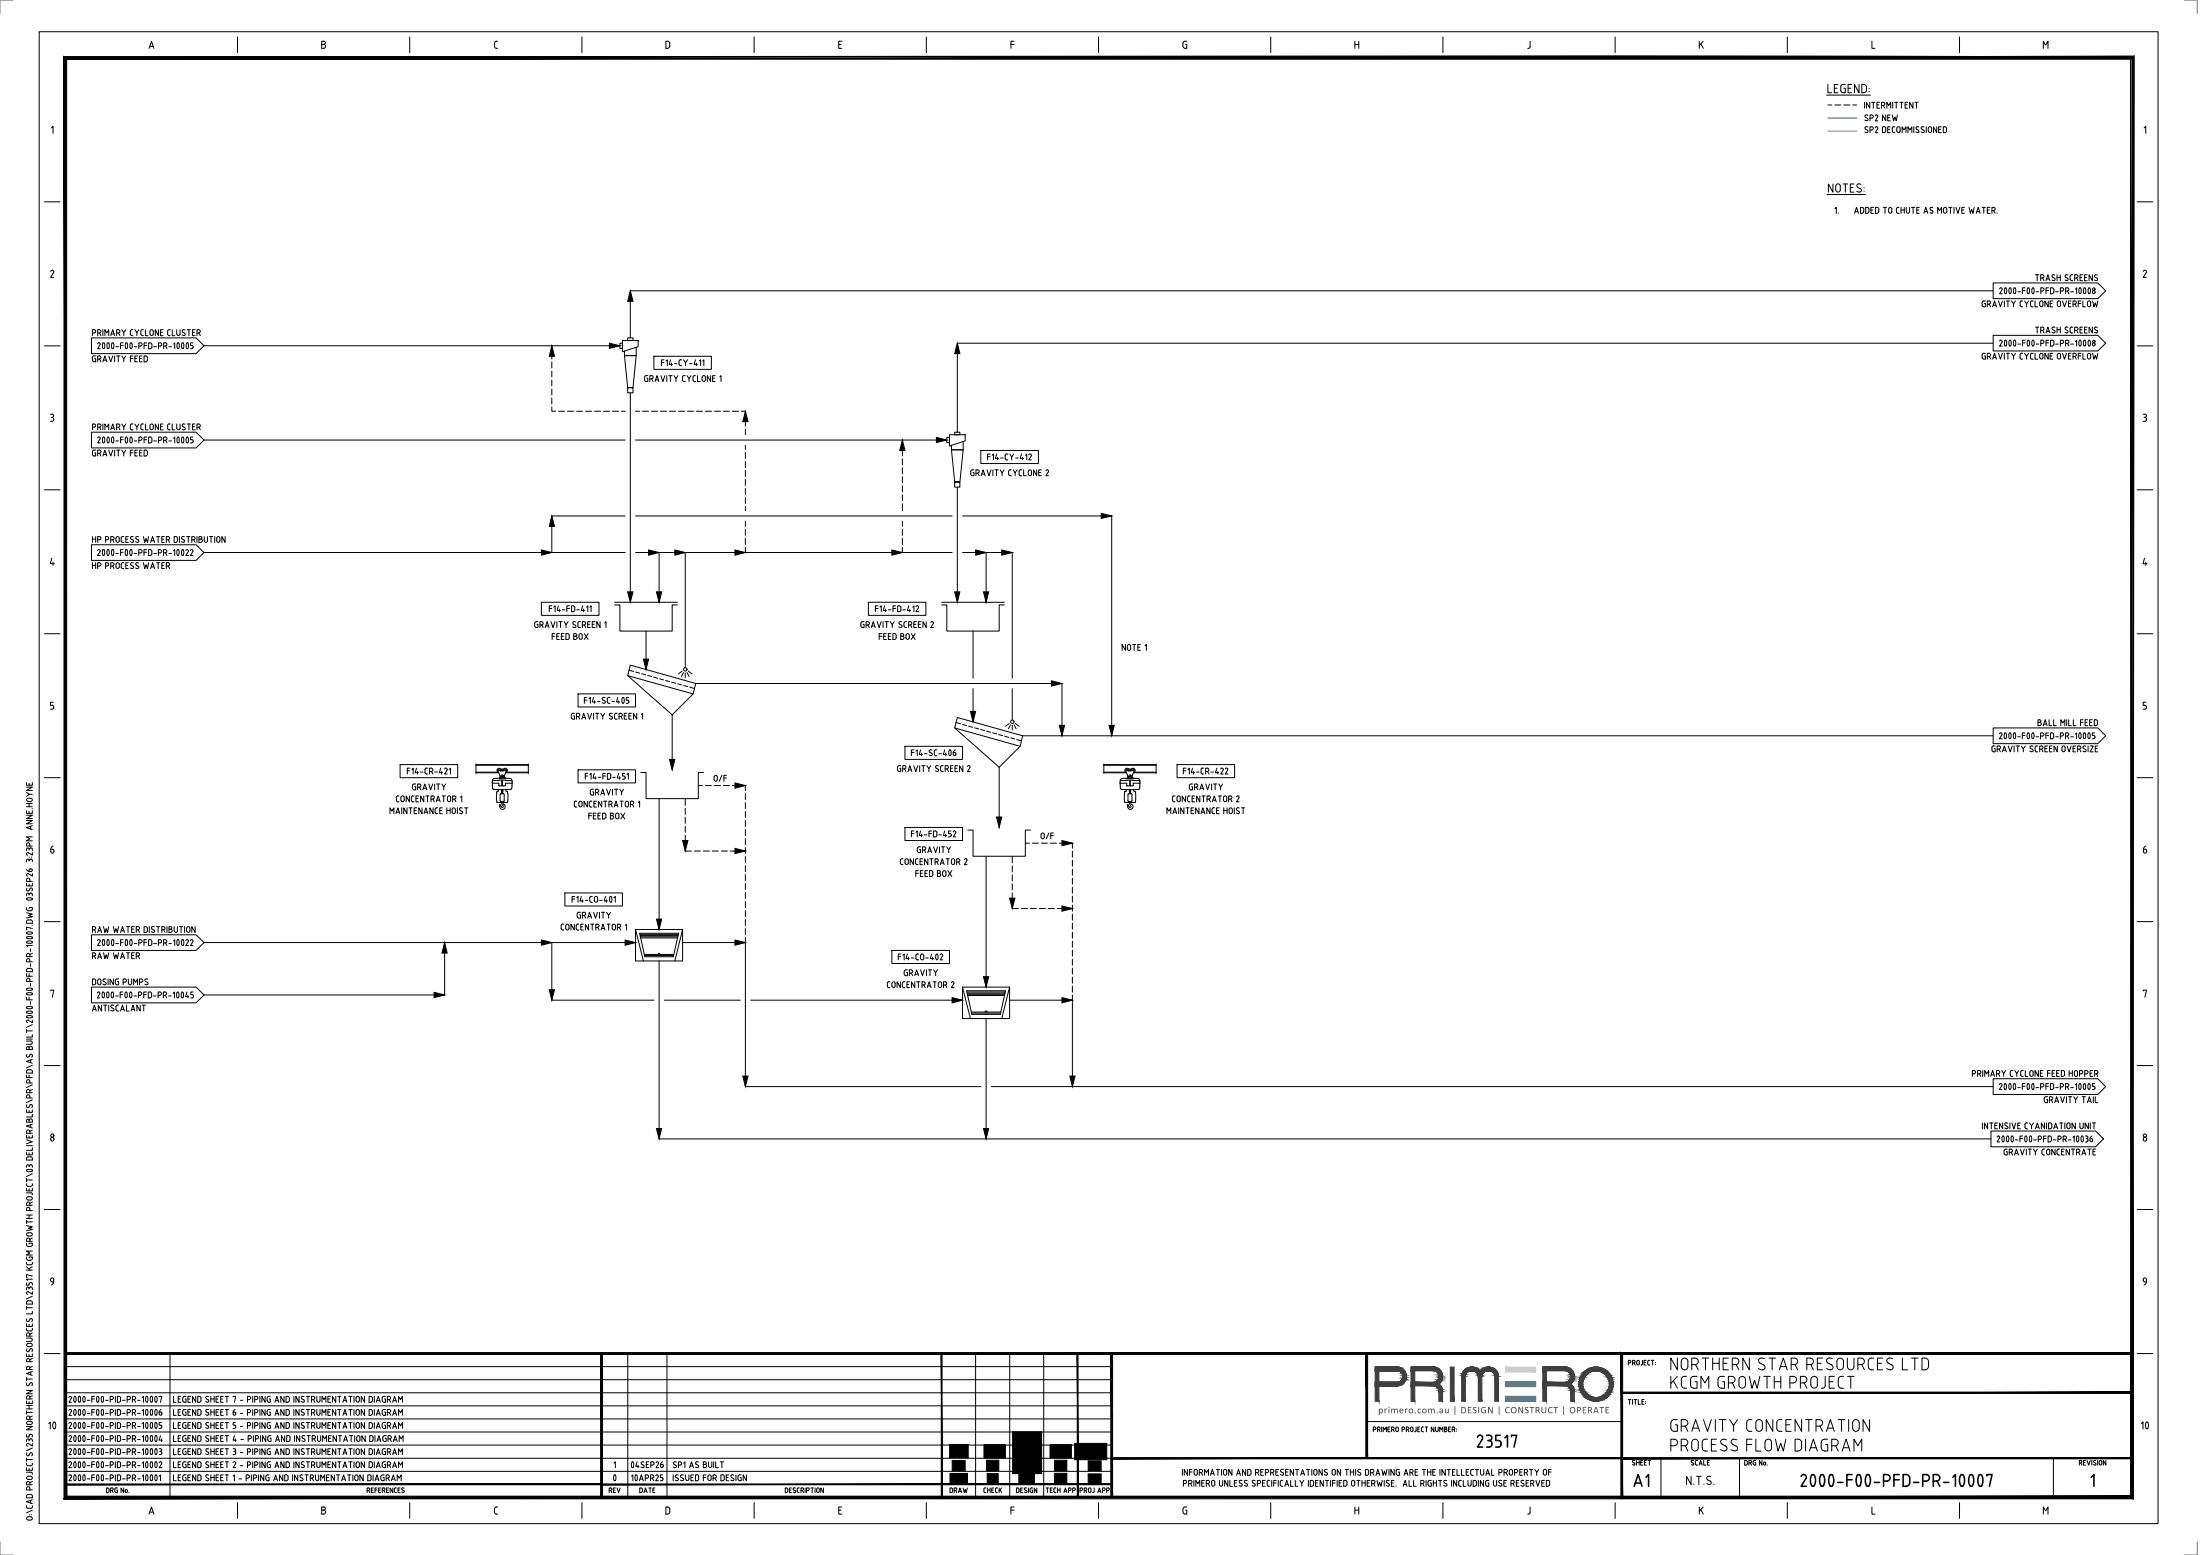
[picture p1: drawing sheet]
<svg xmlns="http://www.w3.org/2000/svg" width="841mm" height="594mm" viewBox="0 0 841 594" stroke-linecap="round" stroke-linejoin="round" font-family="sans-serif">
<g fill="none" stroke="#000" stroke-width=".38">
<path d="M15 12.1h810v570h-810zM698.5 74.3h14.6M762 111.1h-521v18M762 108.1h40l3 3-3 3h-40zM35 129.1h40l3 3-3 3h-40zM78 132.1h159M210.9 132.1v1.6M210.9 134.8v2.4M210.9 138.3v2.3M237 131.1h1v2h-1zM238 130.1h6v2.3l-6 2zM238.7 135.9h4.5l-1.2 12.2h-2.1h2.1v2h-2.1z"/>
<path d="M239.9 129.1h2.1v1h-2.1zM243.2 132.6v3.3h-4.5v-1.8M250 136.1h21.9v5h-21.9zM762 131.1h-396v34M762 128.1h40l3 3-3 3h-40zM210.9 141.7v2.3M210.9 145.2v2.3M210.9 148.6v2.3M210.9 152v2.4M210.9 155.5v1.6h1.5M213.5 157.1h2.4M217 157.1h2.3"/>
<path d="M220.4 157.1h2.3M223.9 157.1h2.2M227.3 157.1h2.3M230.7 157.1h2.3M234.1 157.1h2.4M237.6 157.1h1.5M241 150.1v80M243 157.1h1.5M245.6 157.1h2.3M249 157.1h2.4M252.5 157.1h2.3M255.9 157.1h2.3"/>
<path d="M259.4 157.1h2.3M262.8 157.1h2.3M266.2 157.1h2.4M269.7 157.1h2.3M273.1 157.1h2.3M276.6 157.1h2.2M280 157.1h2.3M283.4 157.1h1.5v2.2M35 165.1h40l3 3-3 3h-40zM78 168.1h161M243 168.1h118.9M284.9 160.5v2.2"/>
<path d="M284.9 163.9v2.2M284.9 170.1v1.6M284.9 172.9v2.2M284.9 176.3v2.3M284.9 179.7v2.3M345 168.1v2.6M345 171.8v2.4M345 175.3v2.3M345 178.7v2.3M361.9 167.1h1.1v2h-1.1zM363 166.1h6v2.3l-6 2zM363.7 171.8h4.5l-1.3 12.3h-1.9h1.9v2h-1.9z"/>
<path d="M365 165.1h1.9v1h-1.9zM368.2 168.7v3.1h-4.5v-1.6M374.9 172.1h22.1v5h-22.1zM239 197.1h-28.1v14M243 197.1h121M284.9 183.1v2.4M284.9 186.6v2.3M284.9 190v2.4M284.9 193.5v1.6M284.9 199.1v2M345 182.2v2.3M345 185.6v2.3"/>
<path d="M345 189v2.4M345 192.5v2.6M345 199.1v2M366 186.1v44M368 197.1h57v84M35 208.1h40l3 3-3 3h-40zM78 211.1h161M243 211.1h121M252 211.1v19M262 211.1v44M284.9 202.2v2.3M284.9 205.7v2.3"/>
<path d="M284.9 209.1v2M345 202.2v2.3M345 205.7v2.3M345 209.1v2M368 211.1h19v48M377 211.1v19M207 230.1h22v5h-22zM234.9 231.1h2.1v10h20v-10h2M234.9 230.1h24.1M332 230.1h21.9v5h-21.9zM360 231.1h1.9v10h20.1v-10h2M360 230.1h24"/>
<path d="M239.9 258.1l17.1 15M240.5 256l1.7 .6M243 256.8l1.6 .4M245.3 257.4l1.5 .4M247 241.1v14.7M247.6 258l1.5 .5M249.9 258.7l1.5 .4M252.2 259.3l1.5 .5M254.5 260l1.5 .4M260.8 256.4l-1.4 1.1M261.3 256.9l-.8 1.6M262 257.1v1.7"/>
<path d="M262.6 256.9l.8 1.6M263.1 256.4l1.4 1.1M372 241.1v18M221 265.1h22v5h-22zM256.8 260.6l1.5 .4M257 273.1v21M259.1 261.3l1.5 .4M261.4 261.9l1.5 .4M263.7 262.5l1.7 .5M266 261.1l-25-7-1.1 4 25.1 7M266 261.1l-1 4-8 8M266 261.1h140v20"/>
<path d="M365 278.1l17 15M365.5 276.1l1.7 .4M368 276.7l1.5 .5M370.3 277.4l1.6 .4M372 263.1v12.7M372.6 278.1l1.5 .4M374.9 278.7l1.5 .4M377.2 279.3l1.5 .5M379.5 280l1.5 .4M385.8 276.4l-1.4 1.1M386.3 276.9l-.8 1.5M387 263.1v12"/>
<path d="M387 277.1v1.8M387.6 276.9l.9 1.5M388.2 276.4l1.4 1.1M762 278.1h40l3 3-3 3h-40zM153 292.1h22v5h-22zM181.9 295h8.4M181.9 292.4h20.1M181.9 295.2h8.8M181.9 292.1h20.1M181.9 291.9v3.6M188.2 299.2h2.5v1M188.2 298.3v.9"/>
<path d="M188.2 299.2v1.1M188.3 298.2h-.1M190.7 298.1l-2.4 .1M190.8 293.8l2.5 .1 .3 .6M190.8 298l1 .1v2.1M190.8 298v.1M190.8 293.8l-.5 .6 1.2 2.3M191.1 297.2h1.7M191.1 297.2h.3M191.2 296.4l.3 .7M191.3 294.1h1.4v.4h-1.4zM191.5 297.2v.1"/>
<path d="M191.5 297.1v.1M191.5 293.8a.83 .83 0 0 0-1.4 .1 .83 .83 0 0 0 .5 1.2M192.1 298.1v2.1M192.2 298l3.4 .2a1 1 0 0 0-1.5-.9l-3.9 .1a1.26 1.26 0 0 0-1.9 .8M192.2 298v.1M192.4 297.2v.1M192.5 293.8a.83 .83 0 0 1 1.3 .1 .83 .83 0 0 1-.5 1.2M192.5 297.1l-.1 .1M192.5 297.2h.3M192.7 296.6l-1.2 .1M192.8 296.4l-.3 .7M192.9 297.3v.1"/>
<path d="M193.3 295.2h8.7M193.5 294.5l-.8 2.1M193.6 295h8.4M195.7 298.2h.1M195.7 298.3l.1 .3M195.8 298.6l-.1 .6M202 291.9v3.6M221 294.1h22v5h-22zM245 295.1h2v10h20v-10h1.9M345.9 285.1h22.1v5h-22.1zM381.8 280.6l1.5 .5M382 293.1v23"/>
<path d="M384.1 281.3l1.5 .4M386.4 281.9l1.5 .4M388.7 282.5l1.7 .6M390.9 281.1l-24.9-7-1 4 25 7M390.9 281.1l-.9 4-8 8M390.9 281.1h371.1M422 295h8.3M422 292.4h20M422 291.9v3.6M422 295.2h8.7M422 292.1h20M428.2 299.2h2.5v1"/>
<path d="M428.2 299.2v.3M428.2 299.5l.1 1.8M428.3 298.3l-.1 .9M428.7 297.5l5.4-.2a1.05 1.05 0 0 1 1.6 .9M428.7 297.5l-.5 .7 2.5-.1M430.6 294l2.5-.2 .4 .3-.8 2.6-1.5-.1-.8-2.1zM430.8 298l1 .1v2.1M430.8 298l-.1 .1M431 297.3v.1M431.1 297.2l1.8 .1M431.1 297.2h.4M431.2 296.4l.3 .7"/>
<path d="M431.3 294.1h1.3v.4h-1.3zM431.5 297.1v.1M431.5 297.2v.1M431.5 293.8a.83 .83 0 0 0-1.3 .1 .83 .83 0 0 0 .4 1.2M432.1 298.1v2.1M432.2 298l3.5 .2M432.2 298l-.1 .1M432.4 297.2v.1M432.5 293.8a.83 .83 0 0 1 1.3 .1 .83 .83 0 0 1-.5 1.2M432.8 296.4l-.3 .8h.3M432.9 297.2v.1M432.9 297.3v.1"/>
<path d="M433.3 295.2h8.7M433.6 295h8.4M435.7 298.2h.1M435.7 298.3l.1 .8M435.7 299.5l-.1 1.8M435.8 299.2h.1M435.8 299.5l-.1-.3h-2.5v1M442 291.9v3.6M450 292.1h22v5h-22zM188.2 300.3l.2 1M188.4 301.3l.5 .3M190 302.4l-.2 2.5 .2 1.7h1.7"/>
<path d="M190.5 301.7v.5l-.5 .2M190.8 300.1v.1M190.8 300.2h.9M191.2 303.6v2.2l.4 .5M191.4 303.2l1.1 .1 .2 .3M191.5 303.3l-.3 .3M191.6 306.4h.8M191.7 301.7v.2M191.7 302.4v.1M191.7 303v.2M191.8 302.5v.5M191.8 303.2h.1"/>
<path d="M191.8 301.8l.1 .3M191.8 306.4h.1M191.8 300.1l-.1 .1M191.9 301.7v1.5M191.9 302.1l-.1 .2M191.9 303h.2M191.9 302.3h.2M191.9 302.3h.1M191.9 302.5h.2M191.9 301.9h.2M192 301.7v1.5M192.1 302.3h.1"/>
<path d="M192.1 303.2h.1M192.1 303.2h-.2M192.1 302.1l.1 .2M192.2 300.1v.1M192.2 306.4h.1M192.2 306.5l.1 .5a1.12 1.12 0 0 1 .7 1.5 1.12 1.12 0 0 1-1.6 .5 1.12 1.12 0 0 1-.3-1.6l.5 .8a.4 .4 0 0 0 .6 .2 .4 .4 0 0 0 0-.6l-.4-1M192.2 302.4v.8M192.2 301.7l-.1 .4M192.2 300.2h.9M192.7 303.6v2.2l-.3 .5M193.2 300.2v-1h2.5l-.1 2.1M193.2 300.1l-.1 .1"/>
<path d="M193.4 301.7v.5l.4 .2M193.8 306.6l-2.1-.2v.4M193.9 302.4h.1M193.9 302.4l.2 .9M194 306.5l-.1 .1M194.1 305.6l-.2 .9M194.2 303.3v2.3M195.1 301.6h-6.2M195.6 301.3l-.5 .3M252 305.1v50M262 305.1v2.6M262 308.8v2.3"/>
<path d="M262 312.2v2.4M262 315.7v2.3M262 319.1v2.4M267 300.1h1.5M269.7 300.1h2.2M273.1 300.1h2.3M276.5 300.1h2.3M280 300.1h2.3M283.4 300.1h1.5v2M284.9 303.2v2.3M284.9 306.6v2.3M284.9 310.1v2.2"/>
<path d="M284.9 313.5v2.3M284.9 316.9v2.3M345.9 316.1h22.1v5h-22.1zM370 317.1h2v10h20v-10h2M428.3 301.3l.6 .3M429.8 305.6l.2 1h1.7M429.8 303.4v2.2M430 302.4l-.2 .9M430.5 301.7v.5l-.5 .2M430.7 300.1l.1 .1M430.8 300.2h1M431.2 303.6v2.5"/>
<path d="M431.3 306.1l.3 .2M431.6 306.4h.8M431.8 306.8l.4 1a.4 .4 0 0 1 0 .6 .4 .4 0 0 1-.6-.2l-.4-.8a1.05 1.05 0 0 0 .1 1.5 1.05 1.05 0 0 0 1.4-.1 1.05 1.05 0 0 0 0-1.5M431.8 302.4v.8M431.8 301.7l.1 .4M431.8 306.4h.1M431.8 300.1v.1M431.9 301.7v1.5M431.9 302.1l-.1 .2M431.9 303h.2M431.9 302.5h.1M431.9 301.9h.1"/>
<path d="M431.9 303h.1M432 302.3h.1M432.1 303.2h.1M432.1 303.2h-.2M432.1 301.7v1.5M432.1 302.3h-.2M432.1 302.1l.1 .2M432.1 300.1l.1 .1M432.2 300.2h.9M432.2 301.7v.2M432.2 302.4v.1M432.2 303v.2"/>
<path d="M432.2 306.4h.1M432.2 302.5v.5M432.2 301.8l-.1 .3M432.2 306.5l.5 .9M432.2 303.2h.1M432.5 303.2l-1 .1-.3 .3M432.5 303.3l.3 .3M432.7 303.6v2.2l-.3 .5M433.2 300.1l-.1 .1M433.4 301.7v.5l.6 .2M434 302.4l.1 3.2M434.2 305.6l-.2 1-2.3-.2v.4"/>
<path d="M435.1 301.6h-6.2M435.6 301.3l-.5 .3M262 322.6v2.5h2.3M265.4 325.1h2.4M268.9 325.1h2.3M272.3 325.1h2.3M275.8 325.1h2.2M279.2 325.1h2.3M282.6 325.1h2.3M284.9 320.4v2.3M284.9 323.8v2.3M284.9 327.3v2.2"/>
<path d="M284.9 330.7v2.3M284.9 334.1v2.3M284.9 337.5v2.4M377 327.1v50M387 327.1v2.6M387 330.8v2.3M387 334.2v2.4M387 337.7v2.3M392 322.1h1.5M394.7 322.1h2.3M398.1 322.1h2.3M401.5 322.1h2.4"/>
<path d="M405 322.1h2.3M408.4 322.1h1.6v2M410 325.2v2.3M410 328.6v2.3M410 332.1v2.3M410 335.5v2.3M410 338.9v2.4M35 357.1h40l3 3-3 3h-40zM215.9 341.1h22.1v5h-22.1zM243 355.1h17.9M243 355.1v12h17.9v-12M243 355.1l3 12"/>
<path d="M244.5 356.5h14.9l-2 9h-10.9zM244.6 357h14.7M244.7 357.4h14.5M244.8 357.9h14.3M244.9 358.3h14.1M260.9 355.1l-2.9 12M284.9 341v2.3M284.9 344.4v2.4M284.9 347.9v2.3M284.9 351.3v2.3M284.9 354.8v2.3M284.9 358.2v1.9"/>
<path d="M387 341.1v2.3M387 344.6v2.5h2.3M390.4 347.1h2.4M393.9 347.1h2.3M397.3 347.1h2.3M400.7 347.1h2.4M404.2 347.1h2.3M407.6 347.1h2.4M410 342.4v2.3M410 345.8v2.3M410 349.3v2.3M410 352.7v2.3"/>
<path d="M410 356.1v2.4M410 359.6v2.3M35 377.1h40l3 3-3 3h-40zM78 360.1h165M170 360.1v20h-92M210.9 360.1v22h39.1M246.3 364.6h11.3M246.4 365.1h11.1M251.5 364.6l.5-.5 .4 .5M252 367.1v68h509.1M260.9 360.1h24v55h90M341 363.1h22v5h-22z"/>
<path d="M368 377.1h18M368 377.1v12h18v-12M368 377.1l3 12M369.5 378.5h14.9l-2 9h-10.9zM369.6 379h14.7M369.7 379.4h14.5M369.8 379.9h14.3M386 377.1l-3.1 12M410 363v2.3M410 366.5v2.2M410 369.9v2.3M410 373.3v2.3"/>
<path d="M410 376.7v2.4M254 382.1h29M287 382.1h81M369.9 380.3h14.1M371.3 386.6h11.3M371.4 387.1h11.1M376.5 386.6l.5-.5 .4 .5M377 389.1v46M386 382.1h24v31M410 380.2v1.9M379 415.1h383M762 412.1h40l3 3-3 3h-40z"/>
<path d="M761.1 432.1h40l3 3-3 3h-40z"/>
<circle cx="262" cy="255.7" r=".66"/>
<circle cx="387" cy="275.8" r=".66"/>
<circle cx="190.8" cy="294.3" r=".15"/>
<circle cx="192" cy="296.4" r=".36"/>
<circle cx="193.1" cy="294.3" r=".15"/>
<circle cx="430.8" cy="294.3" r=".15"/>
<circle cx="432" cy="296.4" r=".36"/>
<circle cx="433.1" cy="294.3" r=".15"/>
</g>
<g fill="#000" stroke="#000" stroke-width=".38">
<path d="M241 111.1l1 4h-2.1zM210.9 132.1l1.1 4h-2zM233 131.1l4 1-4 1zM366 131.1l.9 4h-1.9zM284.9 157.1l1.1 4h-2zM345 168.1l.9 4h-1.9zM358 167.1l3.9 1-3.9 1zM210.9 197.1l1.1 4h-2zM421 196.1l4 1-4 1zM207 210.1l3.9 1-3.9 1zM247.9 210.1l4.1 1-4.1 1zM258 210.1l4 1-4 1z"/>
<path d="M281 210.1l3.9 1-3.9 1zM341 210.1l4 1-4 1zM373 210.1l4 1-4 1zM382.9 210.1l4.1 1-4.1 1zM239.9 226.1h2.1l-1 4zM251 226.1h1.9l-.9 4zM365 226.1h1.9l-.9 4zM376 226.1h2l-1 4zM246 251.8h1.9l-.9 4zM371 271.8h2l-1 4zM402 260.1l4 1-4 1zM255.9 290.1h2.1l-1 4z"/>
<path d="M405 277.1h2l-1 4zM424 277.1h2l-1 4zM281 299.1l3.9 1-3.9 1zM381 312.1h1.9l-.9 4zM260.9 321.1h2.1l-1 4zM281 324.1l3.9 1-3.9 1zM406 321.1l4 1-4 1zM251 351.1h1.9l-.9 4zM386 343.1h2l-1 4zM406 346.1l4 1-4 1zM170 360.1l.9 4h-1.9zM207 359.1l3.9 1-3.9 1z"/>
<path d="M239 359.1l4 1-4 1zM281 359.1l3.9 1-3.9 1zM376 373.1h2l-1 4zM165.9 379.1l4.1 1-4.1 1zM210 378.1h2l-1.1 4zM364 381.1l4 1-4 1zM406 381.1l4 1-4 1zM284 411.1h2l-1.1 4zM409 411.1h2l-1 4zM251 431.1h1.9l-.9 4zM376 431.1h2l-1 4z"/>
</g>
<g fill="#000">
<circle cx="191.1" cy="297.3" r=".19"/>
<circle cx="191.1" cy="297.2" r=".19"/>
<circle cx="192.8" cy="297.2" r=".19"/>
<circle cx="192.9" cy="297.3" r=".19"/>
<circle cx="431" cy="297.3" r=".19"/>
<circle cx="431.1" cy="297.2" r=".19"/>
<circle cx="432.8" cy="297.2" r=".19"/>
<circle cx="432.9" cy="297.3" r=".19"/>
</g>
<g fill="#3f3f3f" stroke="#3f3f3f" stroke-width=".38">
<path d="M568.5 522.3h1z"/>
<path d="M609.1 522.4h2.1z"/>
<path d="M608.1 535.1h4l-.9 .2z"/>
<path d="M525.7 522.3h9.2zM525.7 522.3h9.2z"/>
<path d="M525.7 522.3l9.8 .2zM525.7 522.3l9.8 .2z"/>
<path d="M525.7 522.5l10.4 .3-.6-.3zM525.7 522.5l10.4 .3h-10.4z"/>
<path d="M525.7 522.8l10.9 .4-.5-.4zM525.7 522.8l10.9 .4h-10.9z"/>
<path d="M525.7 523.2l11.3 .5-.4-.5zM525.7 523.2l11.3 .5h-11.3z"/>
<path d="M525.7 523.7h11.3zM525.7 523.7h11.3z"/>
<path d="M534.3 523.7h2.7zM534.3 523.7h2.7z"/>
<path d="M534.6 523.7l2.4 .1zM534.6 523.7l2.4 .1z"/>
<path d="M535 523.8l2.2 .2zM535 523.8l2.2 .2z"/>
<path d="M535.3 524l2 .3-.1-.3zM535.3 524l2 .3h-1.7zM535.6 524.3h1.7zM535.6 524.3h1.7z"/>
<path d="M535.6 524.3l1.8 .3-.1-.3zM535.6 524.3l1.8 .3h-1.6z"/>
<path d="M535.8 524.6l1.7 .3-.1-.3zM535.8 524.6l1.7 .3h-1.5z"/>
<path d="M536 524.9h1.5zM536 524.9h1.5z"/>
<path d="M536 524.9l1.6 .4-.1-.4zM536 524.9l1.6 .4h-1.4z"/>
<path d="M536.2 525.3l1.4 .2v-.2zM536.2 525.3l1.4 .2h-1.4z"/>
<path d="M536.2 525.5l1.4 .2zM536.2 525.5l1.4 .2z"/>
<path d="M536.2 525.7l1.4 .3v-.3zM536.2 525.7l1.4 .3h-1.4z"/>
<path d="M536.2 526l1.4 .2zM536.2 526l1.4 .2z"/>
<path d="M536.2 526.2l1.4 .3v-.3zM536.2 526.2l1.4 .3h-1.4z"/>
<path d="M536.2 526.5l1.3 .4 .1-.4zM536.2 526.5l1.3 .4h-1.5zM536 526.9h1.5zM536 526.9h1.5z"/>
<path d="M536 526.9l1.4 .3 .1-.3zM536 526.9l1.4 .3h-1.6z"/>
<path d="M535.8 527.2l1.5 .3 .1-.3zM535.8 527.2l1.5 .3h-1.7zM535.6 527.5h1.7zM535.6 527.5h1.7z"/>
<path d="M535.6 527.5l1.6 .2 .1-.2zM535.3 527.7l.3-.2 1.6 .2z"/>
<path d="M535.3 527.7l1.7 .2 .2-.2zM535 527.9l.3-.2 1.7 .2z"/>
<path d="M535 527.9h2zM534.6 528h2.4z"/>
<path d="M534.6 528h2.4zM534.3 528h2.7z"/>
<path d="M525.7 523.7l1.4 4.3v-4.3zM525.7 523.7l1.4 4.3h-1.4z"/>
<path d="M525.7 528h11.3zM525.7 528h11.3z"/>
<path d="M525.7 528l10.9 .5 .4-.5zM525.7 528l10.9 .5h-10.9z"/>
<path d="M525.7 528.5l10.4 .4 .5-.4zM525.7 528.5l10.4 .4h-10.4z"/>
<path d="M525.7 528.9l9.8 .3 .6-.3zM525.7 528.9l9.8 .3h-9.8z"/>
<path d="M525.7 529.2h9.8zM525.7 529.2l9.2 .2z"/>
<path d="M525.7 529.4h9.2zM525.7 529.4l8.6 .1z"/>
<path d="M525.7 529.5l1.4 5.9v-5.9zM525.7 529.5l1.4 5.9h-1.4z"/>
<path d="M539.4 522.3h9.4zM539.4 522.3h9.4z"/>
<path d="M539.4 522.3l10 .2-.6-.2zM539.4 522.3l10 .2h-10z"/>
<path d="M539.4 522.5l10.6 .3-.6-.3zM539.4 522.5l10.6 .3h-10.6z"/>
<path d="M539.4 522.8l11.1 .5-.5-.5zM539.4 522.8l11.1 .5h-11.1z"/>
<path d="M539.4 523.3l11.4 .4-.3-.4zM539.4 523.3l11.4 .4h-11.4z"/>
<path d="M548.1 523.7h2.7zM548.1 523.7h2.7z"/>
<path d="M548.5 523.7l2.4 .1zM548.5 523.7l2.4 .1z"/>
<path d="M548.7 523.8h2.2zM548.7 523.8h2.2z"/>
<path d="M548.8 523.8l2.2 .2zM548.8 523.8l2.2 .2z"/>
<path d="M549.1 524l2 .3-.1-.3zM549.1 524l2 .3h-1.7z"/>
<path d="M549.4 524.3l1.8 .1zM549.4 524.3l1.8 .1z"/>
<path d="M549.5 524.4l1.7 .2zM549.5 524.4l1.7 .2z"/>
<path d="M549.7 524.6l1.6 .3-.1-.3zM549.7 524.6l1.6 .3h-1.5z"/>
<path d="M549.8 524.9l1.6 .2zM549.8 524.9l1.6 .2z"/>
<path d="M549.9 525.1l1.5 .2v-.2zM549.9 525.1l1.5 .2h-1.4z"/>
<path d="M550 525.3l1.5 .4-.1-.4zM550 525.3l1.5 .4h-1.5z"/>
<path d="M550 525.7l1.5 .1zM550 525.7l1.5 .1z"/>
<path d="M550 525.8l1.4 .2 .1-.2zM550 525.8l1.4 .2h-1.4z"/>
<path d="M550 526l1.4 .4v-.4zM550 526l1.4 .4h-1.4z"/>
<path d="M550 526.4l1.4 .1zM550 526.4l1.4 .1z"/>
<path d="M550 526.5l1.3 .4 .1-.4zM550 526.5l1.3 .4h-1.5z"/>
<path d="M549.8 526.9l1.5 .2v-.2zM549.8 526.9l1.5 .2h-1.6z"/>
<path d="M549.7 527.1h1.6zM549.7 527.1l1.5 .1z"/>
<path d="M549.7 527.2l1.4 .3 .1-.3zM549.7 527.2l1.4 .3h-1.7z"/>
<path d="M549.4 527.5l1.6 .2 .1-.2zM549.1 527.7l.3-.2 1.6 .2z"/>
<path d="M549.1 527.7h1.9zM549.1 527.7h1.9z"/>
<path d="M549.1 527.7h1.9zM548.8 527.9h2.1z"/>
<path d="M548.8 527.9h2.1zM548.5 528h2.3z"/>
<path d="M548.5 528h2.3zM548.1 528h2.7z"/>
<path d="M539.4 523.7l1.5 4.3v-4.3zM539.4 523.7l1.5 4.3h-1.5z"/>
<path d="M539.4 528l11.2 .3 .2-.3zM539.4 528l11.2 .3h-11.2z"/>
<path d="M539.4 528.3l10.7 .5 .5-.5zM539.4 528.3l10.7 .5h-10.7z"/>
<path d="M539.4 528.8l11.2 .4-.5-.4zM539.4 528.8l11.2 .4h-11.2z"/>
<path d="M539.4 529.2l11.4 .3-.2-.3zM539.4 529.2l11.4 .3h-11.4z"/>
<path d="M548.1 529.5h2.7zM548.1 529.5h2.7z"/>
<path d="M548.4 529.5l2.5 .1zM548.4 529.5l2.5 .1z"/>
<path d="M548.8 529.6l2.2 .1zM548.8 529.6l2.2 .1z"/>
<path d="M549 529.7l2 .1zM549 529.7l2 .1z"/>
<path d="M549.1 529.8l2 .2-.1-.2zM549.1 529.8l2 .2z"/>
<path d="M549.4 530l1.8 .2-.1-.2zM549.4 530l1.8 .2h-1.6z"/>
<path d="M549.6 530.2l1.6 .1zM549.6 530.2l1.6 .1z"/>
<path d="M549.7 530.3l1.6 .2-.1-.2zM549.7 530.3l1.6 .2h-1.5z"/>
<path d="M549.8 530.5l1.6 .4-.1-.4zM549.8 530.5l1.6 .4h-1.5z"/>
<path d="M549.9 530.9l1.5 .1zM549.9 530.9l1.5 .1z"/>
<path d="M550 531l1.4 .3v-.3zM550 531l1.4 .3h-1.4z"/>
<path d="M550 531.3l1.5 .3-.1-.3zM550 531.3l1.5 .3h-1.5z"/>
<path d="M550 531.6l1.5 3.8v-3.8zM550 531.6l1.5 3.8h-1.5z"/>
<path d="M539.4 529.5l1.5 5.9v-5.9zM539.4 529.5l1.5 5.9h-1.5z"/>
<path d="M554.4 522.3l1.5 13.1v-13.1zM554.4 522.3l1.5 13.1h-1.5z"/>
<path d="M562.7 522.3h.4zM562.1 522.3h1z"/>
<path d="M562.1 522.3h1.2zM562 522.3h1.3z"/>
<path d="M568.5 522.3h1.1zM568.3 522.3h1.3z"/>
<path d="M562 522.3l1.7 .1zM561.6 522.4h2.1z"/>
<path d="M568.3 522.3l1.8 .1zM567.9 522.4h2.2z"/>
<path d="M567.9 522.4h2.3zM567.7 522.4h2.5z"/>
<path d="M561.6 522.4h2.3zM561.4 522.4h2.5z"/>
<path d="M561.4 522.4l2.9 .2zM561 522.6h3.3z"/>
<path d="M567.7 522.4l2.9 .2zM567.4 522.6h3.2z"/>
<path d="M567.4 522.6l3.3 .1zM567.2 522.7h3.5z"/>
<path d="M561 522.6l3.4 .1zM560.9 522.7h3.5z"/>
<path d="M567.2 522.7l4 .2zM566.8 522.9l.4-.2 4 .2z"/>
<path d="M560.9 522.7l3.9 .2zM560.5 522.9l.4-.2 3.9 .2z"/>
<path d="M566.8 522.9l4.4 .1zM566.7 523h4.5z"/>
<path d="M560.5 522.9l4.4 .1zM560.5 522.9l4.4 .1z"/>
<path d="M560.4 523l4.9 .3-.4-.3zM560 523.3l.4-.3 4.9 .3z"/>
<path d="M566.7 523l4.9 .3-.4-.3zM566.3 523.3l.4-.3 4.9 .3z"/>
<path d="M566.3 523.3h5.4zM566.2 523.3h5.5z"/>
<path d="M560 523.3h5.4zM560 523.3h5.4z"/>
<path d="M566.2 523.3l5.9 .4-.4-.4zM566.2 523.3l5.9 .4h-6.2z"/>
<path d="M559.9 523.3l5.8 .4-.3-.4zM559.9 523.3l5.8 .4h-6.1z"/>
<path d="M565.9 523.7h6.2zM565.9 523.7h6.2z"/>
<path d="M559.6 523.7h6.1zM559.6 523.7h6.1z"/>
<path d="M569.2 523.7l2.9 .1zM569.2 523.7l2.9 .1z"/>
<path d="M565.9 523.7h2.8zM565.9 523.7l2.4 .1z"/>
<path d="M562.9 523.7l2.9 .1zM562.9 523.7l2.9 .1z"/>
<path d="M559.6 523.7h2.8zM559.5 523.8h2.5z"/>
<path d="M565.8 523.8h2.5zM565.8 523.8h2.5z"/>
<path d="M563.3 523.8h2.5zM563.3 523.8h2.5z"/>
<path d="M569.6 523.8l2.6 .1zM569.6 523.8l2.6 .1z"/>
<path d="M563.3 523.8h5zM563.3 523.8l4.6 .1z"/>
<path d="M559.5 523.8h2.5zM559.5 523.8l2.1 .1z"/>
<path d="M570.1 523.9l2.3 .2-.2-.2zM570.1 523.9l2.3 .2z"/>
<path d="M563.8 523.9l3.7 .2 .4-.2zM563.8 523.9l3.7 .2z"/>
<path d="M559.4 523.9l1.8 .2 .4-.2zM559.4 523.9l1.8 .2h-2z"/>
<path d="M570.4 524.1h2zM570.4 524.1h2z"/>
<path d="M559.2 524.1h1.9zM559.2 524.1h2z"/>
<path d="M570.5 524.1l2 .3-.1-.3zM570.5 524.1l2 .3h-1.7z"/>
<path d="M564.1 524.1l3.1 .3 .3-.3zM564.1 524.1l3.1 .3h-2.7z"/>
<path d="M559.2 524.1l1.6 .3 .3-.3zM559.2 524.1l1.6 .3h-1.7z"/>
<path d="M559.1 524.4l1.5 .3 .2-.3zM559.1 524.4l1.5 .3h-1.6z"/>
<path d="M570.8 524.4l1.8 .3-.1-.3zM570.8 524.4l1.8 .3h-1.6z"/>
<path d="M571 524.7h1.6zM571 524.7h1.6z"/>
<path d="M564.5 524.4l2.4 .3 .3-.3zM564.5 524.4l2.4 .3h-2.2z"/>
<path d="M559 524.7h1.6zM559 524.7h1.6z"/>
<path d="M571 524.7l1.8 .4-.2-.4zM571 524.7l1.8 .4h-1.6z"/>
<path d="M564.7 524.7l2 .4 .2-.4zM564.7 524.7l2 .4h-1.8z"/>
<path d="M559 524.7l1.4 .4 .2-.4zM559 524.7l1.4 .4h-1.5z"/>
<path d="M571.2 525.1l1.6 .2v-.2zM571.2 525.1l1.6 .2h-1.5z"/>
<path d="M558.9 525.1l1.4 .2 .1-.2zM558.9 525.1l1.4 .2h-1.5z"/>
<path d="M571.3 525.3l1.5 .2v-.2zM571.3 525.3l1.5 .2h-1.4z"/>
<path d="M564.9 525.1l1.6 .4 .2-.4zM564.9 525.1l1.6 .4h-1.4z"/>
<path d="M558.8 525.3l1.4 .2 .1-.2zM558.8 525.3l1.4 .2h-1.4z"/>
<path d="M571.4 525.5l1.5 .4-.1-.4zM571.4 525.5l1.5 .4h-1.5z"/>
<path d="M565.1 525.5l1.4 .4v-.4zM565.1 525.5l1.4 .4h-1.4z"/>
<path d="M558.8 525.5l1.4 .4v-.4zM558.8 525.5l1.4 .4h-1.4z"/>
<path d="M571.4 525.9l1.5 9.5v-9.5zM571.4 525.9l1.5 9.5h-1.5z"/>
<path d="M565.1 525.9l1.4 9.5v-9.5zM565.1 525.9l1.4 9.5h-1.4z"/>
<path d="M558.8 525.9l1.4 9.5v-9.5zM558.8 525.9l1.4 9.5h-1.4z"/>
<path d="M609.1 522.4l3 .2zM608.1 522.6l1-.2 3 .2z"/>
<path d="M608.1 522.6l5 .4-1-.4zM607.1 523l1-.4 5 .4z"/>
<path d="M607.1 523l6.9 .5-.9-.5zM606.3 523.5l.8-.5 6.9 .5z"/>
<path d="M606.3 523.5l7.9 .2-.2-.2zM606.3 523.5l7.9 .2h-8.1z"/>
<path d="M610.2 523.7l4.1 .1zM610.2 523.7l4.1 .1z"/>
<path d="M606.1 523.7h4.1zM606 523.8h3.3z"/>
<path d="M611 523.8l3.6 .2-.3-.2zM611 523.8l3.6 .2h-2.7z"/>
<path d="M606 523.8l2.4 .2 .9-.2zM606 523.8l2.4 .2h-2.7z"/>
<path d="M611.9 524l2.9 .2zM611.9 524l2.9 .2z"/>
<path d="M605.7 524h2.7zM605.5 524.2h2.5z"/>
<path d="M612.3 524.2l2.6 .2-.1-.2zM612.3 524.2l2.6 .2z"/>
<path d="M605.5 524.2l2.1 .2 .4-.2zM605.5 524.2l2.1 .2h-2.3z"/>
<path d="M612.7 524.4l2.7 .5-.5-.5zM612.7 524.4l2.7 .5h-2z"/>
<path d="M605.3 524.4l1.5 .5 .8-.5zM605.3 524.4l1.5 .5h-1.9z"/>
<path d="M613.4 524.9h2zM613.4 524.9h2z"/>
<path d="M604.9 524.9h1.9zM604.8 524.9h2z"/>
<path d="M613.5 524.9l2.3 .6-.4-.6zM613.5 524.9l2.3 .6h-1.8z"/>
<path d="M604.8 524.9l1.4 .6 .6-.6zM604.8 524.9l1.4 .6h-1.7z"/>
<path d="M614 525.5l1.9 .3-.1-.3zM614 525.5l1.9 .3h-1.6z"/>
<path d="M604.5 525.5l1.5 .3 .2-.3zM604.5 525.5l1.5 .3h-1.7z"/>
<path d="M614.3 525.8l1.8 .5-.2-.5zM614.3 525.8l1.8 .5h-1.5z"/>
<path d="M604.3 525.8l1.4 .5 .3-.5zM604.3 525.8l1.4 .5h-1.6z"/>
<path d="M614.6 526.3l1.8 .5-.3-.5zM614.6 526.3l1.8 .5h-1.6z"/>
<path d="M604.1 526.3l1.4 .5 .2-.5zM604.1 526.3l1.4 .5h-1.6z"/>
<path d="M614.8 526.8l1.6 .3v-.3zM614.8 526.8l1.6 .3h-1.5z"/>
<path d="M603.9 526.8l1.4 .3 .2-.3zM603.9 526.8l1.4 .3h-1.5z"/>
<path d="M614.9 527.1l1.7 .7-.2-.7zM614.9 527.1l1.7 .7h-1.5z"/>
<path d="M603.8 527.1l1.3 .7 .2-.7zM603.8 527.1l1.3 .7h-1.4z"/>
<path d="M615.1 527.8l1.5 .1zM615.1 527.8l1.5 .1z"/>
<path d="M603.7 527.8h1.4zM603.7 527.8l1.4 .1z"/>
<path d="M615.2 527.9l1.5 .9-.1-.9zM615.2 527.9l1.5 .9h-1.5z"/>
<path d="M603.6 527.9l1.4 .9 .1-.9zM603.6 527.9l1.4 .9h-1.4z"/>
<path d="M615.2 528.8l1.4 .9 .1-.9zM615.2 528.8l1.4 .9h-1.4z"/>
<path d="M603.6 528.8l1.5 .9-.1-.9zM603.6 528.8l1.5 .9h-1.5z"/>
<path d="M615.2 529.7h1.4zM615.2 529.7l1.4 .2z"/>
<path d="M603.6 529.7l1.5 .2zM603.6 529.7l1.5 .2z"/>
<path d="M615.1 529.9l1.3 .7 .2-.7zM615.1 529.9l1.3 .7h-1.5z"/>
<path d="M603.7 529.9l1.6 .7-.2-.7zM603.7 529.9l1.6 .7h-1.5z"/>
<path d="M614.9 530.6l1.5 .2v-.2zM614.9 530.6l1.5 .2h-1.6z"/>
<path d="M603.8 530.6l1.7 .2-.2-.2zM603.8 530.6l1.7 .2h-1.6z"/>
<path d="M614.8 530.8l1.3 .6 .3-.6zM614.8 530.8l1.3 .6h-1.5z"/>
<path d="M603.9 530.8l1.8 .6-.2-.6zM603.9 530.8l1.8 .6h-1.6z"/>
<path d="M614.6 531.4l1.3 .4 .2-.4zM614.6 531.4l1.3 .4h-1.6z"/>
<path d="M604.1 531.4l1.9 .4-.3-.4zM604.1 531.4l1.9 .4h-1.7z"/>
<path d="M614.3 531.8l1.5 .3 .1-.3zM614.3 531.8l1.5 .3h-1.8z"/>
<path d="M604.3 531.8l1.9 .3-.2-.3zM604.3 531.8l1.9 .3h-1.7z"/>
<path d="M614 532.1l1.4 .6 .4-.6zM613.5 532.7l.5-.6 1.4 .6z"/>
<path d="M604.5 532.1l2.3 .6-.6-.6zM604.5 532.1l2.3 .6h-2z"/>
<path d="M613.5 532.7h1.9zM613.5 532.7h1.9z"/>
<path d="M604.8 532.7h2zM604.8 532.7h2z"/>
<path d="M613.4 532.7l1.5 .5 .5-.5zM612.7 533.2l.7-.5 1.5 .5z"/>
<path d="M604.9 532.7l2.7 .5-.8-.5zM604.9 532.7l2.7 .5h-2.3z"/>
<path d="M612.7 533.2l2.1 .3 .1-.3zM612.3 533.5l.4-.3 2.1 .3z"/>
<path d="M605.3 533.2l2.7 .3zM605.3 533.2l2.7 .3h-2.5z"/>
<path d="M612.3 533.5h2.5zM611.9 533.6h2.7z"/>
<path d="M605.5 533.5l2.9 .1zM605.5 533.5l2.9 .1z"/>
<path d="M611.9 533.6l2.4 .3 .3-.3zM611 533.9l.9-.3 2.4 .3z"/>
<path d="M605.7 533.6l3.6 .3zM605.7 533.6l3.6 .3h-3.3z"/>
<path d="M611 533.9h3.3zM610.2 533.9h4z"/>
<path d="M606 533.9h4.2zM606 533.9h4.2z"/>
<path d="M606.1 533.9l7.9 .2 .2-.2zM606.1 533.9l7.9 .2h-7.7z"/>
<path d="M606.3 534.1l6.8 .5 .9-.5zM606.3 534.1l6.8 .5h-6z"/>
<path d="M607.1 534.6l5 .5 1-.5zM607.1 534.6l5 .5h-4z"/>
<path d="M608.1 535.1l3.1 .2zM609.1 535.3h2.1z"/>
<path d="M589.8 522.3h9.3zM589.8 522.3h9.3z"/>
<path d="M589.8 522.3l9.9 .2-.6-.2zM589.8 522.3l9.9 .2h-9.9z"/>
<path d="M589.8 522.5l10.5 .3-.6-.3zM589.8 522.5l10.5 .3h-10.5z"/>
<path d="M589.8 522.8l11 .5-.5-.5zM589.8 522.8l11 .5h-11z"/>
<path d="M589.8 523.3l11.4 .4-.4-.4zM589.8 523.3l11.4 .4h-11.4z"/>
<path d="M598.5 523.7h2.7zM598.5 523.7h2.7z"/>
<path d="M598.8 523.7l2.5 .1zM598.8 523.7l2.5 .1z"/>
<path d="M599.1 523.8h2.2zM599.1 523.8h2.2z"/>
<path d="M599.2 523.8l2.1 .2zM599.2 523.8l2.1 .2z"/>
<path d="M599.5 524l2 .3-.2-.3zM599.5 524l2 .3h-1.7z"/>
<path d="M599.8 524.3l1.8 .1zM599.8 524.3l1.8 .1z"/>
<path d="M599.9 524.4l1.7 .2zM599.9 524.4l1.7 .2z"/>
<path d="M600 524.6l1.7 .3-.1-.3zM600 524.6l1.7 .3h-1.5z"/>
<path d="M600.2 524.9l1.6 .2zM600.2 524.9l1.6 .2z"/>
<path d="M600.3 525.1l1.5 .2v-.2zM600.3 525.1l1.5 .2h-1.5z"/>
<path d="M600.3 525.3l1.6 .4-.1-.4zM600.3 525.3l1.6 .4h-1.5z"/>
<path d="M600.4 525.7l1.5 .1zM600.4 525.7l1.5 .1z"/>
<path d="M600.4 525.8l1.5 .2v-.2zM600.4 525.8l1.5 .2h-1.5z"/>
<path d="M600.4 526l1.4 .4 .1-.4zM600.4 526l1.4 .4h-1.4z"/>
<path d="M600.4 526.4l1.4 .1zM600.4 526.4l1.4 .1z"/>
<path d="M600.3 526.5l1.4 .4 .1-.4zM600.3 526.5l1.4 .4h-1.5z"/>
<path d="M600.2 526.9l1.4 .2 .1-.2zM600.2 526.9l1.4 .2h-1.5z"/>
<path d="M600.1 527.1h1.5zM600.1 527.1l1.5 .1z"/>
<path d="M600 527.2l1.5 .3 .1-.3zM600 527.2l1.5 .3h-1.7z"/>
<path d="M599.8 527.5l1.6 .2 .1-.2zM599.5 527.7l.3-.2 1.6 .2z"/>
<path d="M599.5 527.7h1.9zM599.5 527.7h1.9z"/>
<path d="M599.5 527.7h1.9zM599.2 527.9h2.1z"/>
<path d="M599.2 527.9h2.1zM598.8 528h2.4z"/>
<path d="M598.8 528h2.4zM598.5 528h2.7z"/>
<path d="M589.8 523.7l1.4 4.3v-4.3zM589.8 523.7l1.4 4.3h-1.4z"/>
<path d="M589.8 528l11.2 .3 .2-.3zM589.8 528l11.2 .3h-11.2z"/>
<path d="M589.8 528.3l10.7 .5 .5-.5zM589.8 528.3l10.7 .5h-10.7z"/>
<path d="M589.8 528.8l11.2 .4-.5-.4zM589.8 528.8l11.2 .4h-11.2z"/>
<path d="M589.8 529.2l11.4 .3-.2-.3zM589.8 529.2l11.4 .3h-11.4z"/>
<path d="M598.5 529.5h2.7zM598.5 529.5h2.7z"/>
<path d="M598.8 529.5l2.5 .1zM598.8 529.5l2.5 .1z"/>
<path d="M599.1 529.6l2.2 .1zM599.1 529.6l2.2 .1z"/>
<path d="M599.4 529.7l1.9 .1zM599.4 529.7l1.9 .1z"/>
<path d="M599.4 529.8l2.1 .2-.2-.2zM599.4 529.8l2.1 .2z"/>
<path d="M599.7 530l1.9 .2-.1-.2zM599.7 530l1.9 .2h-1.6z"/>
<path d="M600 530.2l1.6 .1zM600 530.2l1.6 .1z"/>
<path d="M600 530.3l1.7 .2-.1-.2zM600 530.3l1.7 .2h-1.5z"/>
<path d="M600.2 530.5l1.6 .4-.1-.4zM600.2 530.5l1.6 .4h-1.5z"/>
<path d="M600.3 530.9l1.5 .1zM600.3 530.9l1.5 .1z"/>
<path d="M600.3 531l1.5 .3v-.3zM600.3 531l1.5 .3h-1.4z"/>
<path d="M600.4 531.3l1.5 .3-.1-.3zM600.4 531.3l1.5 .3h-1.5z"/>
<path d="M600.4 531.6l1.5 3.8v-3.8zM600.4 531.6l1.5 3.8h-1.5z"/>
<path d="M589.8 529.5l1.4 5.9v-5.9zM589.8 529.5l1.4 5.9h-1.4z"/>
</g>
<path d="M575.5 533.5l11.6 1.9v-1.9zM575.5 533.5l11.6 1.9h-11.6z" fill="#007bc2" stroke="#007bc2" stroke-width=".38"/>
<path d="M575.5 522.3l11.6 1.9v-1.9zM575.5 522.3l11.6 1.9h-11.6z" fill="#9ad3f4" stroke="#9ad3f4" stroke-width=".38"/>
<path d="M575.5 527.9l11.6 1.9v-1.9zM575.5 527.9l11.6 1.9h-11.6z" fill="#00a8e6" stroke="#00a8e6" stroke-width=".38"/>
<g fill="none" stroke="#3f3f3f" stroke-width=".38">
<circle cx="610.2" cy="528.8" r="6.5"/>
<circle cx="610.2" cy="528.8" r="5.1"/>
</g>
<g fill="#3f3f3f">
<path d="M611.4 537.6h1.8l-.7 .2-.1 2.1h-.2v-2.1h-.7z"/>
<path d="M613.8 537.6h1.3v.2h-1v.7l.8 .1v.2h-.8v.9h1v.2l-1.4-.1z"/>
<path d="M607.1 537.6l.7-.1 .7 .3v.6l-.4 .3 .6 1.2h-.3l-.6-1h-.4v1h-.3zM607.4 537.8v.8l.8-.1-.1-.6z"/>
<path d="M609.9 537.6h.4l.8 2.3h-.3l-.2-.6h-1l-.2 .6h-.3zM610.1 537.9l-.4 1.1h.8z"/>
</g>
<g fill="#000" stroke="#000" stroke-width=".38">
<path d="M363 551.8h7.1v5.1h-7.1zM376.3 552.1h7.9v4.8h-7.9zM401.5 552.1h8v4.8h-8zM410.8 551.4h12.3v6.3h-12.3zM363.2 562.9h6.7v4h-6.7zM364 558h5v3.9h-5zM377.1 557.9h4.7v4.1h-4.7zM377.4 563h4.2v3.9h-4.2zM387.1 547h11.1v16h-11.1zM389.5 563h5.9v3.9h-5.9zM389.5 558h5.9v3.9h-5.9zM403.1 562.9h4.7v4.1h-4.7z"/>
<path d="M403.1 557.9h4.7v4.1h-4.7zM416 563.1h4.9v3.8h-4.9zM416 558.1h4.9v3.8h-4.9z"/>
<path d="M25 516.7v.8l790-.8zM25 517.5l790-.8v.8z"/>
<path d="M229.6 517.1l.7 55v-55zM229.6 517.1l.7 55h-.7z"/>
<path d="M359.8 517.1l.3 55v-55zM359.8 517.1l.3 55h-.3z"/>
<path d="M411.8 517.1l.3 55v-55zM411.8 517.1l.3 55h-.3z"/>
<path d="M424.6 517.1l.7 55v-55zM424.6 517.1l.7 55h-.7z"/>
<path d="M522.1 517.1l.7 40v-40zM522.1 517.1l.7 40h-.7z"/>
<path d="M619.6 516.7l.7 .8 195-.8zM620.3 517.5l195-.8-.7 .8zM815.3 516.7l-.7 .8 .7 54.9zM814.6 517.5l.7 54.9-.7-.6zM619.6 572.4h195.7l-.7-.6zM619.6 572.4l.7-.6h194.3zM619.6 516.7v55.7l.7-.6zM619.6 516.7l.7 .8v54.3z"/>
<path d="M620 531.8v.6l195-.6zM620 532.4l195-.6v.6z"/>
<path d="M425 556.9v.4l195-.4zM425 557.3l195-.4v.4z"/>
<path d="M620 556.9v.4l195-.4zM620 557.3l195-.4v.4z"/>
<path d="M25 566.9v.3l205-.3zM25 567.2l205-.3v.3z"/>
<path d="M230 567.2h195v-.3zM230 566.9h195l-195 .3z"/>
</g>
<g fill="none" stroke="#000" stroke-width=".38">
<path d="M90.8 14.1v6M156.6 14.1v6M222.5 14.1v6M288.3 14.1v6M354.1 14.1v6M419.9 14.1v6M485.8 14.1v6M551.6 14.1v6M617.4 14.1v6M683.3 14.1v6M749.1 14.1v6M24.5 21.6h791l-790 1z"/>
<path d="M24.5 21.6l1 1v549zM24.5 21.6l1 550-1 1zM25.5 22.6l790-1-1 1zM698.3 36.3h16.7M814.5 22.6l1 550-1-1zM815.5 21.6v551l-1-550zM698.8 40.1h1.5M701.4 40.1h2.3M704.8 40.1h2.4M708.3 40.1h1.5M17 77.1h6M817 77.1h6"/>
<path d="M17 132.1h6M817 132.1h6M17 187.1h6M817 187.1h6M17 242.1h6M817 242.1h6M17 297.1h6M817 297.1h6M17 352.1h6M817 352.1h6M17 407.1h6M817 407.1h6"/>
<path d="M17 462.1h6M817 462.1h6M17 517.1h6M65 517.1v55M240 517.1v55M255 517.1v55M373 517.1v55M386 517.1v55M399 517.1v55M817 517.1h6M25 522.1h400M25 527.1h400"/>
<path d="M25 532.1h400M25 537.1h400M25 542.1h400M25 547.1h400M25 552.1h400M25 557.1h400M522.5 543.1h97.5M635 557.1v15M665 557.1v15M785 557.1v15M24.5 572.6l790-1 1 1zM25 562.1h400"/>
<path d="M25.5 571.6h789l-790 1zM90.8 574.1v6M156.6 574.1v6M222.5 574.1v6M288.3 574.1v6M354.1 574.1v6M419.9 574.1v6M485.8 574.1v6M551.6 574.1v6M617.4 574.1v6M683.3 574.1v6M749.1 574.1v6"/>
</g>
<path d="M25.5 571.6l-.9 1 789.9-1zM24.6 572.5l789.9-.9 1 1zM814.8 22.3l-.3 549.3 1 1zM816.1 20.9l-.6 551.7-.7-550.3zM25.5 22.6h789l1.4-1.4zM24.5 21.6l791.6-.6-790.6 1.6zM24.5 21.6l1 549.9v-548.9zM24.5 21.6l1 550-1 1z" fill-rule="evenodd" fill="#000"/>
<path d="M5 .1h-5v5M835 .1h5v5M0 589.1v5h5M840 589.1v5h-5" fill="none" stroke="#767676" stroke-width=".38"/>
<path d="M698.8 45.1h11" fill="none" stroke="#00954a" stroke-width=".38"/>
<path d="M698.8 50.1h11" fill="none" stroke="#ff7f00" stroke-width=".38"/>
<g font-size="7">
<text x="638" y="523.6">NORTHERN STAR RESOURCES LTD</text>
<text x="638" y="530.6">KCGM GROWTH PROJECT</text>
<text x="638" y="547.1">GRAVITY CONCENTRATION</text>
<text x="564" y="553.1">23517</text>
<text x="638" y="554.6">PROCESS FLOW DIAGRAM</text>
<text x="624" y="568.1">A1</text>
<text x="687.8" y="568.1">2000-F00-PFD-PR-10007</text>
<text x="798.7" y="568.1">1</text>
</g>
<g font-size="4.9">
<text x="698.3" y="35.6">LEGEND:</text>
<text x="698.5" y="73.6">NOTES:</text>
<text x="644.2" y="567.4">N.T.S.</text>
</g>
<g font-size="4.2">
<text x="56.6" y="18.6">A</text>
<text x="122.5" y="18.6">B</text>
<text x="188.6" y="18.6">C</text>
<text x="254.1" y="18.6">D</text>
<text x="320.2" y="18.6">E</text>
<text x="386" y="18.6">F</text>
<text x="451.7" y="18.6">G</text>
<text x="517.5" y="18.6">H</text>
<text x="583.6" y="18.6">J</text>
<text x="649.1" y="18.6">K</text>
<text x="715.1" y="18.6">L</text>
<text x="780.7" y="18.6">M</text>
<text x="19.2" y="51.1">1</text>
<text x="819.2" y="51.1">1</text>
<text x="18.9" y="106.1">2</text>
<text x="818.9" y="106.1">2</text>
<text x="18.9" y="161.1">3</text>
<text x="818.9" y="161.1">3</text>
<text x="18.8" y="216.1">4</text>
<text x="818.8" y="216.1">4</text>
<text x="18.9" y="271.1">5</text>
<text x="818.9" y="271.1">5</text>
<text x="18.9" y="326.1">6</text>
<text x="818.9" y="326.1">6</text>
<text x="18.9" y="381.1">7</text>
<text x="818.9" y="381.1">7</text>
<text x="18.9" y="436.1">8</text>
<text x="818.9" y="436.1">8</text>
<text x="18.9" y="491.1">9</text>
<text x="818.9" y="491.1">9</text>
<text x="18.2" y="546.1">10</text>
<text x="818.2" y="546.1">10</text>
<text x="56.6" y="578.6">A</text>
<text x="122.5" y="578.6">B</text>
<text x="188.6" y="578.6">C</text>
<text x="254.1" y="578.6">D</text>
<text x="320.2" y="578.6">E</text>
<text x="386" y="578.6">F</text>
<text x="451.7" y="578.6">G</text>
<text x="517.5" y="578.6">H</text>
<text x="583.6" y="578.6">J</text>
<text x="649.1" y="578.6">K</text>
<text x="715.1" y="578.6">L</text>
<text x="780.7" y="578.6">M</text>
</g>
<text font-size="3.8" fill="#3f3f3f" x="526.8" y="539.9">primero.com.au | DESIGN | CONSTRUCT | OPERATE</text>
<g font-size="3.5">
<text x="712.4" y="41.5">INTERMITTENT</text>
<text x="712.5" y="46.3">SP2 NEW</text>
<text x="712.5" y="50.8">SP2 DECOMMISSIONED</text>
<text x="701.1" y="81.6">1.</text>
<text x="708.6" y="81.6">ADDED TO CHUTE AS MOTIVE WATER.</text>
<text x="777.7" y="107.3">TRASH SCREENS</text>
<text x="764" y="112.4">2000-F00-PFD-PR-10008</text>
<text x="757.3" y="117.4">GRAVITY CYCLONE OVERFLOW</text>
<text x="35" y="128.4">PRIMARY CYCLONE CLUSTER</text>
<text x="777.7" y="127.4">TRASH SCREENS</text>
<text x="37" y="133.4">2000-F00-PFD-PR-10005</text>
<text x="757.3" y="137.3">GRAVITY CYCLONE OVERFLOW</text>
<text x="764" y="132.3">2000-F00-PFD-PR-10008</text>
<text x="35" y="138.4">GRAVITY FEED</text>
<text x="252.5" y="139.8">F14-CY-411</text>
<text x="246" y="145.9">GRAVITY CYCLONE 1</text>
<text x="35" y="164.4">PRIMARY CYCLONE CLUSTER</text>
<text x="37" y="169.3">2000-F00-PFD-PR-10005</text>
<text x="35" y="174.3">GRAVITY FEED</text>
<text x="377.1" y="175.8">F14-CY-412</text>
<text x="370.7" y="181.9">GRAVITY CYCLONE 2</text>
<text x="35" y="207.4">HP PROCESS WATER DISTRIBUTION</text>
<text x="36.9" y="212.4">2000-F00-PFD-PR-10022</text>
<text x="35" y="217.4">HP PROCESS WATER</text>
<text x="209.6" y="233.8">F14-FD-411</text>
<text x="334.3" y="233.8">F14-FD-412</text>
<text x="204" y="239.9">GRAVITY SCREEN 1</text>
<text x="328.7" y="239.9">GRAVITY SCREEN 2</text>
<text x="210.7" y="244.4">FEED BOX</text>
<text x="335.7" y="244.4">FEED BOX</text>
<text x="428.6" y="248.6">NOTE 1</text>
<text x="223.1" y="268.8">F14-SC-405</text>
<text x="218" y="274.9">GRAVITY SCREEN 1</text>
<text x="778.7" y="277.4">BALL MILL FEED</text>
<text x="761.1" y="287.4">GRAVITY SCREEN OVERSIZE</text>
<text x="763.9" y="282.4">2000-F00-PFD-PR-10005</text>
<text x="348" y="288.9">F14-SC-406</text>
<text x="155.3" y="295.8">F14-CR-421</text>
<text x="223.4" y="297.8">F14-FD-451</text>
<text x="272.6" y="298.6">O/F</text>
<text x="342.7" y="294.9">GRAVITY SCREEN 2</text>
<text x="452" y="295.8">F14-CR-422</text>
<text x="157.3" y="301.9">GRAVITY</text>
<text x="225.3" y="303.9">GRAVITY</text>
<text x="454.3" y="301.9">GRAVITY</text>
<text x="148.7" y="311">MAINTENANCE HOIST</text>
<text x="151.1" y="306.5">CONCENTRATOR 1</text>
<text x="219.2" y="308.5">CONCENTRATOR 1</text>
<text x="445.7" y="311">MAINTENANCE HOIST</text>
<text x="447.8" y="306.5">CONCENTRATOR 2</text>
<text x="224.7" y="313">FEED BOX</text>
<text x="348" y="319.8">F14-FD-452</text>
<text x="397.6" y="320.6">O/F</text>
<text x="350.3" y="325.9">GRAVITY</text>
<text x="343.8" y="330.5">CONCENTRATOR 2</text>
<text x="349.7" y="335">FEED BOX</text>
<text x="218.4" y="344.9">F14-CO-401</text>
<text x="220.3" y="350.9">GRAVITY</text>
<text x="35" y="356.4">RAW WATER DISTRIBUTION</text>
<text x="214.2" y="355.4">CONCENTRATOR 1</text>
<text x="36.9" y="361.4">2000-F00-PFD-PR-10022</text>
<text x="35" y="366.4">RAW WATER</text>
<text x="343" y="366.8">F14-CO-402</text>
<text x="35" y="376.4">DOSING PUMPS</text>
<text x="338.8" y="377.5">CONCENTRATOR 2</text>
<text x="345.3" y="372.9">GRAVITY</text>
<text x="36.8" y="381.4">2000-F00-PFD-PR-10045</text>
<text x="35" y="386.4">ANTISCALANT</text>
<text x="753.6" y="411.4">PRIMARY CYCLONE FEED HOPPER</text>
<text x="763.9" y="416.4">2000-F00-PFD-PR-10005</text>
<text x="781.1" y="421.4">GRAVITY TAIL</text>
<text x="757.5" y="431.4">INTENSIVE CYANIDATION UNIT</text>
<text x="763.1" y="436.4">2000-F00-PFD-PR-10036</text>
<text x="765.7" y="441.4">GRAVITY CONCENTRATE</text>
<text x="26" y="535.9">2000-F00-PID-PR-10007</text>
<text x="66" y="535.9">LEGEND SHEET 7 - PIPING AND INSTRUMENTATION DIAGRAM</text>
<text x="26" y="545.9">2000-F00-PID-PR-10005</text>
<text x="26" y="540.9">2000-F00-PID-PR-10006</text>
<text x="66" y="545.9">LEGEND SHEET 5 - PIPING AND INSTRUMENTATION DIAGRAM</text>
<text x="66" y="540.9">LEGEND SHEET 6 - PIPING AND INSTRUMENTATION DIAGRAM</text>
<text x="26" y="550.9">2000-F00-PID-PR-10004</text>
<text x="66" y="550.9">LEGEND SHEET 4 - PIPING AND INSTRUMENTATION DIAGRAM</text>
<text x="26" y="555.9">2000-F00-PID-PR-10003</text>
<text x="66" y="555.9">LEGEND SHEET 3 - PIPING AND INSTRUMENTATION DIAGRAM</text>
<text x="26" y="560.8">2000-F00-PID-PR-10002</text>
<text x="66" y="560.8">LEGEND SHEET 2 - PIPING AND INSTRUMENTATION DIAGRAM</text>
<text x="234.4" y="560.8">1</text>
<text x="240.9" y="560.8">04SEP26</text>
<text x="257" y="560.8">SP1 AS BUILT</text>
<text x="451.6" y="563.8">INFORMATION AND REPRESENTATIONS ON THIS DRAWING ARE THE INTELLECTUAL PROPERTY OF</text>
<text x="26" y="565.8">2000-F00-PID-PR-10001</text>
<text x="66" y="565.8">LEGEND SHEET 1 - PIPING AND INSTRUMENTATION DIAGRAM</text>
<text x="234.1" y="565.8">0</text>
<text x="241" y="565.8">10APR25</text>
<text x="257" y="565.8">ISSUED FOR DESIGN</text>
<text x="452" y="568">PRIMERO UNLESS SPECIFICALLY IDENTIFIED OTHERWISE. ALL RIGHTS INCLUDING USE RESERVED</text>
<text x="12.5" y="581.3" transform="rotate(-90 12.5 581.3)">O:\CAD PROJECTS\235 NORTHERN STAR RESOURCES LTD\23517 KCGM GROWTH PROJECT\03 DELIVERABLES\PR\PFD\AS BUILT\2000-F00-PFD-PR-10007.DWG 03SEP26 3:23PM ANNE.HOYNE</text>
</g>
<g font-size="2.8">
<text x="622.2" y="521.6">PROJECT:</text>
<text x="622.2" y="536.6">TITLE:</text>
<text x="524.7" y="547.1">PRIMERO PROJECT NUMBER:</text>
<text x="623.7" y="559.8">SHEET</text>
<text x="646.2" y="559.8">SCALE</text>
<text x="666.7" y="559.8">DRG No.</text>
<text x="794.6" y="559.8">REVISION</text>
<text x="40.4" y="570.3">DRG No.</text>
<text x="140" y="570.3">REFERENCES</text>
<text x="232.6" y="570.3">REV</text>
<text x="244.3" y="570.3">DATE</text>
<text x="299.9" y="570.3">DESCRIPTION</text>
<text x="362.9" y="570.3">DRAW</text>
<text x="375.8" y="570.3">CHECK</text>
<text x="388.3" y="570.3">DESIGN</text>
<text x="399.6" y="570.3">TECH APP</text>
<text x="412.6" y="570.3">PROJ APP</text>
</g>
</svg>
